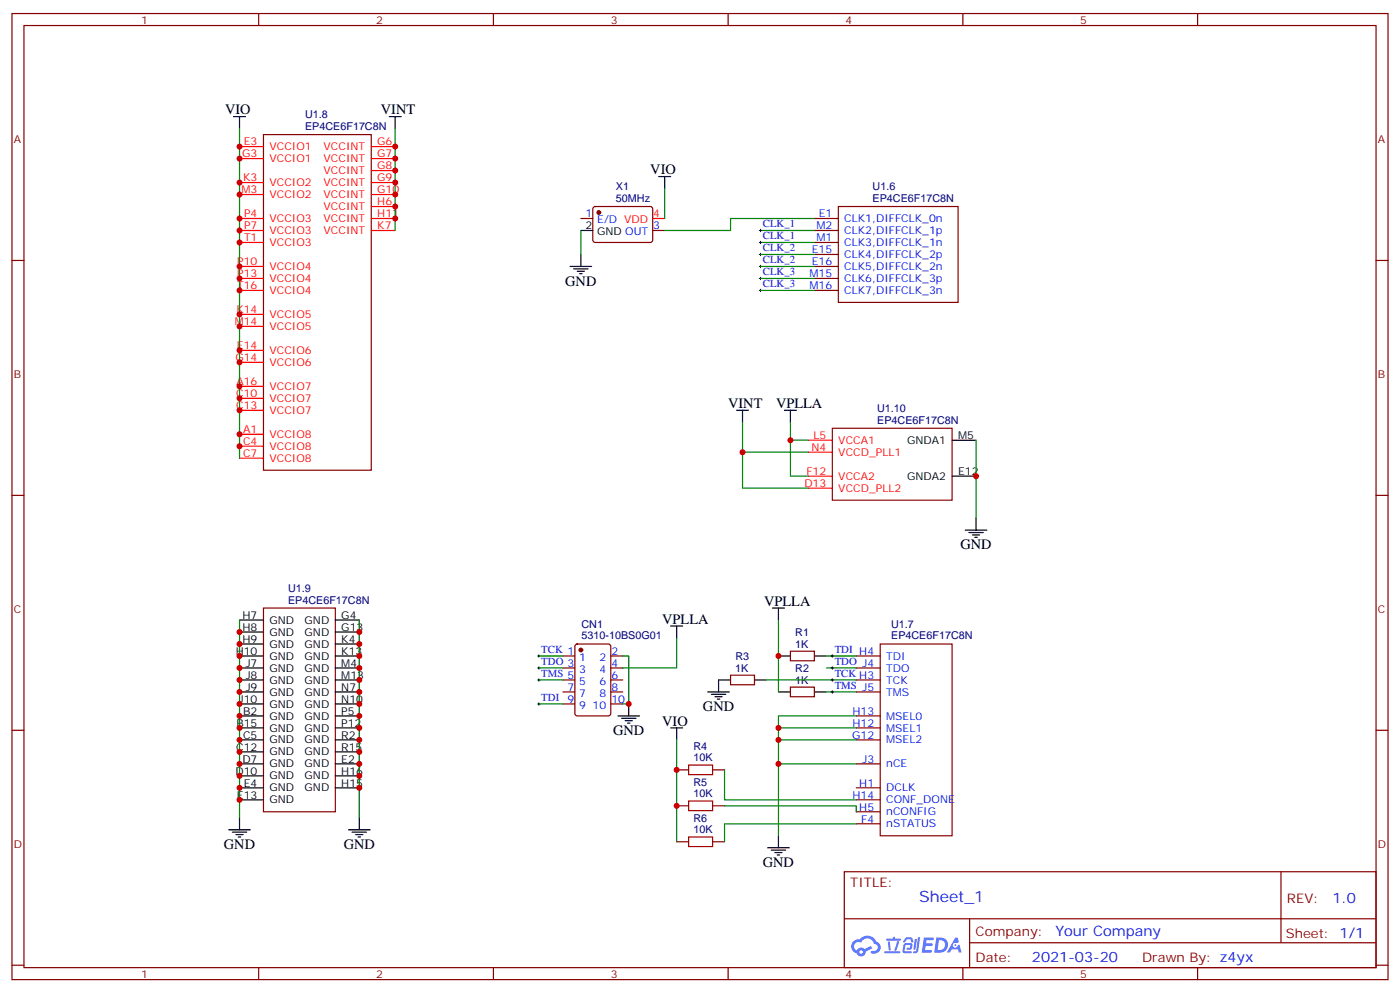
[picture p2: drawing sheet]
<svg xmlns="http://www.w3.org/2000/svg" width="412mm" height="293mm" viewBox="0 0 412 293" stroke-linecap="round" stroke-linejoin="round" font-family="sans-serif">
<g fill="none" stroke="#870000" stroke-width=".35">
<path d="M3.5 4h405.4v284.3h-405.4zM7.1 7.5h398.2v277.3h-398.2zM76.2 4v3.5M145.3 4v3.5M214.5 4v3.5M283.6 4v3.5M352.8 4v3.5M3.5 76.7h3.6M405.3 76.7h3.6M3.5 145.8h3.6M405.3 145.8h3.6M3.5 214.9h3.6"/>
<path d="M405.3 214.9h3.6M248.7 256.6h156.6v28.2h-156.6zM377.3 256.6v20.9M248.7 270.4h156.5M285.6 277.5h119.6M285.6 270.4v14.1M3.5 284.1h3.6M76.2 284.8v3.5M145.3 284.8v3.5M214.5 284.8v3.5M283.6 284.8v3.5M352.8 284.8v3.5"/>
<path d="M405.3 284.1h3.6"/>
</g>
<g fill="#5487ff">
<path d="M272.1 275.9h2.6l.3 .2-.1 .6h-2l-.1 .9h1.6l.4 .4-.4 .4h-1.7l-.2 1.2 1.8 .1 .3 .3-.2 .3-2.9 .1z"/>
<path d="M281.4 276h.7l.4 1.3-.7 .3a.74 .74 0 0 0-1.1 .3 .74 .74 0 0 0 .5 1.1 .74 .74 0 0 0 .9-.7l.5-.3 .7 2.3h-.9l-.2-.9h-1.9l-.5 .9h-.9z"/>
<path d="M269.5 276.4h.6l-.4 2.9a.31 .31 0 0 1-.3 .3 .31 .31 0 0 1-.3-.4z"/>
<path d="M270.4 275.9h.6l-.5 3.9a.89 .89 0 0 1-.7 .7 .89 .89 0 0 1-.9-.3l1-.4z"/>
<path d="M266.8 276.1l.6-.3 1.2 .2 .5 1.2-.6 .2-.4-1-1 .2a.95 .95 0 0 1-1 .8l-.1-.2z"/>
<path d="M266.4 277.7l1.8-.1a1.04 1.04 0 0 1 .6 1 1.04 1.04 0 0 1-.8 .9h-.7a.29 .29 0 0 1-.3-.3 .29 .29 0 0 1 .3-.2l.7-.1 .2-.8-1.4 .1-.4 1.7 1.9 .1a.29 .29 0 0 1 .3 .3 .29 .29 0 0 1-.3 .3l-2-.1-.4-.2 .2-2.1z"/>
<path d="M260.5 280h4.4a.3 .3 0 0 1 .3 .3 .3 .3 0 0 1-.3 .3h-4.3z"/>
<path d="M264.3 277h.6l-.5 1.7a1.02 1.02 0 0 1-.7 1.2l-.2-.3z"/>
<path d="M261.5 277.1h.6l.3 2.4-.3 .3-.3-.2z"/>
<path d="M261.1 276.3h1.9l.2-.6h.5l-.1 .6h1.5a.29 .29 0 0 1 .3 .3 .29 .29 0 0 1-.3 .2h-3.9z"/>
<path d="M275.8 275.9l-.6 4.5h1.4a2.27 2.27 0 0 0 2.7-2.3 2.27 2.27 0 0 0-2.7-2.2zM276.6 276.7a1.5 1.5 0 0 1 1.8 1.5 1.5 1.5 0 0 1-1.9 1.4h-.3z"/>
<path d="M251.4 277.1a2.09 2.09 0 0 0 1 3.5 1.37 1.37 0 0 0 1.5 .9 1.37 1.37 0 0 0 1.1-1.4l2-1-.5-.7-1.8 .9a1.4 1.4 0 0 0-2.3 .5 1.32 1.32 0 0 1-.6-1.9 1.32 1.32 0 0 1 1.9-.4 2.02 2.02 0 0 1 2-1.3 2.02 2.02 0 0 1 1.8 1.6 1.09 1.09 0 0 1 1.1 1.4 1.09 1.09 0 0 1-1.6 .7 .41 .41 0 0 0-.5 .3 .41 .41 0 0 0 .4 .5 1.89 1.89 0 0 0 2.4-1.2 1.89 1.89 0 0 0-1.2-2.4 2.98 2.98 0 0 0-5-.7l-1 .2zM253.2 280.2a.52 .52 0 0 1 1 0 .52 .52 0 0 1-1 0z"/>
<circle cx="281.4" cy="278.2" r=".28"/>
</g>
<g fill="none" stroke="#870000" stroke-width=".35">
<path d="M77.6 39.6h31.8v98.8h-31.8zM171.1 64.3h3.5M174.9 61l.4-.2h16.5l.5 .7-.1 9.4-.6 .5-16.5-.1-.5-.6v-9.2zM192.3 67.8h3.5M239.9 64.3h7M239.9 67.8h7M239.9 71.4h7M239.9 74.9h7M239.9 78.4h7M246.9 60.8h35.3v28.2h-35.3zM239.9 82h7M239.9 85.5h7"/>
<path d="M245.2 126h35.3v21.2h-35.3zM77.6 179h21.2v59.9h-21.2zM165.8 193.1h3.5M165.8 196.6h3.5M169.6 189.8l.4-.3h9.2l.7 .5v20l-.4 .7h-9.5l-.6-.4-.1-20zM179.9 193.1h3.5M179.9 196.6h3.5M215.2 198.7h7v2.8h-7zM232.8 191.7h7.1v2.8h-7.1zM252.2 193.1h7.1M252.2 196.6h7.1M259.3 189.5h21.2v56.5h-21.2z"/>
<path d="M165.8 200.1h3.5M165.8 203.7h3.5M165.8 207.2h3.5M179.9 200.1h3.5M179.9 203.7h3.5M179.9 207.2h3.5M232.8 202.2h7.1v2.9h-7.1zM252.2 200.1h7.1M252.2 203.7h7.1M252.2 210.7h7.1M252.2 214.2h7.1M252.2 217.8h7.1"/>
<path d="M199.3 226.6h3.5M199.3 237.2h3.5M209.9 226.6h3.5M209.9 237.2h3.5M252.2 224.8h7.1M252.2 231.9h7.1M252.2 235.4h7.1M252.2 238.9h7.1M199.3 247.8h3.5M209.9 247.8h3.5M252.2 242.5h7.1"/>
</g>
<g fill="none" stroke="#000" stroke-width=".35">
<path d="M68.8 34.3h3.5M70.6 34.3v3.6M114.7 34.3h3.5M116.4 34.3v3.6M194 52h3.6M195.8 52v3.5M167.9 78.4h6.4M169 79.1h4.2M170 79.8h2.2M171.1 67.8h3.5M171.1 74.9v3.5M170.7 80.5h.7"/>
<path d="M217 120.8h3.5M218.7 120.8v3.5M231.1 120.8h3.5M232.8 120.8v3.5M280.5 129.6h7M280.5 140.2h7M284.3 156h6.4M285.4 156.7h4.2M286.5 157.4h2.1M287.2 158.2h.7M287.5 152.5v3.5M227.5 179h3.6"/>
<path d="M229.3 179v3.5M70.6 182.5h7M70.6 186h7M70.6 189.5h7M70.6 193.1h7M70.6 196.6h7M98.8 182.5h7M98.8 186h7M98.8 189.5h7M98.8 193.1h7M98.8 196.6h7M197.6 184.3h3.5"/>
<path d="M199.3 184.3v3.5M229.3 193.1h3.5M239.9 193.1h3.5M70.6 200.1h7M70.6 203.7h7M70.6 207.2h7M70.6 210.7h7M70.6 214.2h7M70.6 217.8h7M98.8 200.1h7M98.8 203.7h7M98.8 207.2h7"/>
<path d="M98.8 210.7h7M98.8 214.2h7M98.8 217.8h7M182 210.7h6.4M183.1 211.4h4.2M184.1 212.1h2.2M184.9 212.8h.7M185.2 207.2v3.5M197.6 214.2h3.5M199.3 214.2v3.6M208.5 203.7h6.3M209.5 204.4h4.3"/>
<path d="M210.6 205.1h2.1M211.3 205.8h.7M215.2 200.1h-3.5v3.6M222.2 200.1h3.6M229.3 203.7h3.5M239.9 203.7h3.5M70.6 221.3h7M70.6 224.8h7M70.6 228.4h7M70.6 231.9h7M70.6 235.4h7M98.8 221.3h7"/>
<path d="M98.8 224.8h7M98.8 228.4h7M98.8 231.9h7M67.4 244.2h6.3M68.4 244.9h4.3M69.5 245.6h2.1M70.2 246.3h.7M70.6 240.7v3.5M102.7 244.2h6.3M103.7 244.9h4.2M104.8 245.6h2.1M105.5 246.3h.7"/>
<path d="M105.8 240.7v3.5M226.1 249.5h6.4M227.2 250.2h4.2M228.2 250.9h2.2M229 251.6h.7M229.3 246v3.5"/>
</g>
<g fill="none" stroke="#f00" stroke-width=".35">
<path d="M70.6 43.1h7M70.6 46.7h7M70.6 53.7h7M70.6 57.3h7M109.4 43.1h7M109.4 46.7h7M109.4 50.2h7M109.4 53.7h7M109.4 57.3h7M70.6 64.3h7M70.6 67.8h7M70.6 71.4h7"/>
<path d="M70.6 78.4h7M109.4 60.8h7M109.4 64.3h7M109.4 67.8h7M192.3 64.3h3.5M70.6 82h7M70.6 85.5h7M70.6 92.5h7M70.6 96.1h7M70.6 103.1h7M70.6 106.6h7M70.6 113.7h7"/>
<path d="M70.6 117.2h7M70.6 120.8h7M70.6 127.8h7M70.6 131.3h7M70.6 134.9h7M238.1 129.6h7.1M238.1 133.1h7.1M238.1 140.2h7.1M238.1 143.7h7.1"/>
</g>
<g fill="none" stroke="#008700" stroke-width=".35">
<path d="M70.6 37.9v97M116.4 37.9v29.9M195.8 55.5v8.8M171.1 67.8v7.1M224 74.9h15.9M224 78.4h15.9M224 71.4h15.9M224 67.8h15.9M239.9 64.3h-24.7v3.5h-19.4M224 82h15.9M224 85.5h15.9M218.7 124.3v8.8h19.4"/>
<path d="M218.7 133.1v10.6h19.4M232.8 124.3v5.3h5.3M232.8 129.6v10.6h5.3M287.5 129.6v22.9M70.6 182.5v58.2M105.8 182.5v58.2M158.7 193.1h7.1M158.7 196.6h7.1M183.4 193.1h1.8v14.1h-1.8M199.3 187.8v8.8h-15.9M229.3 182.5v21.2M243.4 193.1h8.8"/>
<path d="M243.4 196.6h8.8M158.7 200.1h7.1M158.7 207.2h7.1M199.3 217.8v30M225.8 200.1h26.4M229.3 214.2h22.9M229.3 217.8h22.9M243.4 203.7h8.8M252.2 210.7h-22.9v35.3M213.4 226.6v8.8h38.8M213.4 237.2h38.8v1.7M229.3 224.8h22.9"/>
<path d="M252.2 242.5h-38.8v5.3"/>
</g>
<g fill="none" stroke="#000" stroke-width=".29">
<path d="M223.7 74.9h.7M223.7 78.4h.7M223.7 71.4h.7M223.7 67.8h.7M224 67.5v.7M224 71v.7M224 74.5v.7M224 78.1v.7M223.7 82h.7M223.7 85.5h.7M224 81.6v.7M224 85.1v.7"/>
<path d="M158.4 193.1h.7M158.4 196.6h.7M158.7 192.7v.7M158.7 196.3v.7M158.7 199.8v.7M244.8 193.1h.7M244.8 196.6h.7M245.2 192.7v.7M245.2 196.3v.7M245.2 199.8v.7M158.4 200.1h.7M158.4 207.2h.7"/>
<path d="M158.7 206.8v.7M244.8 200.1h.7M244.8 203.7h.7M245.2 203.3v.7"/>
</g>
<path d="M202.8 225.2h7.1v2.8h-7.1zM202.8 235.8h7.1v2.8h-7.1zM202.8 246.3h7.1v2.9h-7.1z" fill="none" stroke="#a10000" stroke-width=".35"/>
<g fill="#870000" stroke="#870000" stroke-width=".35">
<circle cx="171.1" cy="191.3" r=".53"/>
<circle cx="176.4" cy="62.5" r=".53"/>
</g>
<g fill="#c00">
<circle cx="70.6" cy="43.1" r=".88"/>
<circle cx="70.6" cy="46.7" r=".88"/>
<circle cx="70.6" cy="53.7" r=".88"/>
<circle cx="70.6" cy="57.3" r=".88"/>
<circle cx="70.6" cy="64.3" r=".88"/>
<circle cx="70.6" cy="67.8" r=".88"/>
<circle cx="70.6" cy="71.4" r=".88"/>
<circle cx="70.6" cy="78.4" r=".88"/>
<circle cx="70.6" cy="82" r=".88"/>
<circle cx="70.6" cy="85.5" r=".88"/>
<circle cx="70.6" cy="92.5" r=".88"/>
<circle cx="70.6" cy="96.1" r=".88"/>
<circle cx="70.6" cy="103.1" r=".88"/>
<circle cx="70.6" cy="106.6" r=".88"/>
<circle cx="70.6" cy="113.7" r=".88"/>
<circle cx="70.6" cy="117.2" r=".88"/>
<circle cx="70.6" cy="120.8" r=".88"/>
<circle cx="70.6" cy="127.8" r=".88"/>
<circle cx="70.6" cy="131.3" r=".88"/>
<circle cx="116.4" cy="43.1" r=".88"/>
<circle cx="116.4" cy="46.7" r=".88"/>
<circle cx="116.4" cy="50.2" r=".88"/>
<circle cx="116.4" cy="53.7" r=".88"/>
<circle cx="116.4" cy="57.3" r=".88"/>
<circle cx="116.4" cy="60.8" r=".88"/>
<circle cx="116.4" cy="64.3" r=".88"/>
<circle cx="70.6" cy="186" r=".88"/>
<circle cx="70.6" cy="189.5" r=".88"/>
<circle cx="70.6" cy="193.1" r=".88"/>
<circle cx="70.6" cy="196.6" r=".88"/>
<circle cx="70.6" cy="200.1" r=".88"/>
<circle cx="70.6" cy="203.7" r=".88"/>
<circle cx="70.6" cy="207.2" r=".88"/>
<circle cx="70.6" cy="210.7" r=".88"/>
<circle cx="70.6" cy="214.2" r=".88"/>
<circle cx="70.6" cy="217.8" r=".88"/>
<circle cx="70.6" cy="221.3" r=".88"/>
<circle cx="70.6" cy="224.8" r=".88"/>
<circle cx="70.6" cy="228.4" r=".88"/>
<circle cx="70.6" cy="231.9" r=".88"/>
<circle cx="70.6" cy="235.4" r=".88"/>
<circle cx="105.8" cy="186" r=".88"/>
<circle cx="105.8" cy="189.5" r=".88"/>
<circle cx="105.8" cy="193.1" r=".88"/>
<circle cx="105.8" cy="196.6" r=".88"/>
<circle cx="105.8" cy="200.1" r=".88"/>
<circle cx="105.8" cy="203.7" r=".88"/>
<circle cx="105.8" cy="207.2" r=".88"/>
<circle cx="105.8" cy="210.7" r=".88"/>
<circle cx="105.8" cy="214.2" r=".88"/>
<circle cx="105.8" cy="217.8" r=".88"/>
<circle cx="105.8" cy="221.3" r=".88"/>
<circle cx="105.8" cy="224.8" r=".88"/>
<circle cx="105.8" cy="228.4" r=".88"/>
<circle cx="105.8" cy="231.9" r=".88"/>
<circle cx="287.5" cy="140.2" r=".88"/>
<circle cx="218.7" cy="133.1" r=".88"/>
<circle cx="232.8" cy="129.6" r=".88"/>
<circle cx="229.3" cy="193.1" r=".88"/>
<circle cx="229.3" cy="214.2" r=".88"/>
<circle cx="229.3" cy="217.8" r=".88"/>
<circle cx="229.3" cy="224.8" r=".88"/>
<circle cx="199.3" cy="226.6" r=".88"/>
<circle cx="199.3" cy="237.2" r=".88"/>
<circle cx="185.2" cy="207.2" r=".88"/>
</g>
<text font-size="4.6" fill="#00f" x="270.8" y="265.6">Sheet_1</text>
<g font-size="4.2">
<text x="66.3" y="33.6">VIO</text>
<text x="112.2" y="33.6">VINT</text>
<text x="191.6" y="51.3">VIO</text>
<text x="166.5" y="84.1">GND</text>
<text x="214.5" y="120.1">VINT</text>
<text x="228.6" y="120.1">VPLLA</text>
<text x="282.9" y="161.7">GND</text>
<text x="225.1" y="178.3">VPLLA</text>
<text x="195.1" y="183.6">VPLLA</text>
<text x="207.1" y="209.3">GND</text>
<text x="195.1" y="213.5">VIO</text>
<text x="180.6" y="216.4">GND</text>
<text x="66" y="249.9">GND</text>
<text x="101.2" y="249.9">GND</text>
<text x="224.7" y="255.2">GND</text>
</g>
<g font-size="4.2" fill="#00f">
<text x="392.5" y="265.8">1.0</text>
<text x="310.9" y="275.4">Your Company</text>
<text x="304" y="283.2">2021-03-20</text>
</g>
<g font-size="3.9" fill="#800">
<text x="250.5" y="261.2">TITLE:</text>
<text x="379.1" y="265.8">REV:</text>
<text x="287.4" y="275.4">Company:</text>
<text x="378.7" y="276">Sheet: 1/1</text>
<text x="287.4" y="283">Date:</text>
<text x="336.4" y="283.1">Drawn By: z4yx</text>
</g>
<g font-size="3.2" fill="#800">
<text x="41.6" y="7">1</text>
<text x="110.8" y="7">2</text>
<text x="179.9" y="7">3</text>
<text x="249.1" y="7">4</text>
<text x="318.2" y="7">5</text>
<text x="4.1" y="42.1">A</text>
<text x="405.9" y="42.1">A</text>
<text x="4.1" y="111.2">B</text>
<text x="405.9" y="111.2">B</text>
<text x="4.1" y="180.4">C</text>
<text x="405.9" y="180.4">C</text>
<text x="4.1" y="249.5">D</text>
<text x="405.9" y="249.5">D</text>
<text x="41.6" y="287.8">1</text>
<text x="110.8" y="287.8">2</text>
<text x="179.9" y="287.8">3</text>
<text x="249.1" y="287.8">4</text>
<text x="318.2" y="287.8">5</text>
</g>
<g font-size="3.2" fill="#000080">
<text x="89.9" y="34.9">U1.8</text>
<text x="89.9" y="38.3">EP4CE6F17C8N</text>
<text x="181.4" y="59.4">50MHz</text>
<text x="181.4" y="56.1">X1</text>
<text x="257" y="59.5">EP4CE6F17C8N</text>
<text x="257" y="56">U1.6</text>
<text x="258.4" y="124.7">EP4CE6F17C8N</text>
<text x="258.4" y="121.3">U1.10</text>
<text x="84.9" y="177.6">EP4CE6F17C8N</text>
<text x="84.9" y="174.2">U1.9</text>
<text x="171.3" y="184.8">CN1</text>
<text x="262.5" y="184.8">U1.7</text>
<text x="171.3" y="188.2">5310-10BS0G01</text>
<text x="234.2" y="190.6">1K</text>
<text x="234.2" y="187.3">R1</text>
<text x="262.5" y="188.2">EP4CE6F17C8N</text>
<text x="216.6" y="197.7">1K</text>
<text x="216.6" y="194.3">R3</text>
<text x="234.2" y="197.9">R2</text>
<text x="234.2" y="201.2">1K</text>
<text x="204.3" y="220.8">R4</text>
<text x="204.3" y="224.1">10K</text>
<text x="204.3" y="231.4">R5</text>
<text x="204.3" y="234.7">10K</text>
<text x="204.3" y="245.3">10K</text>
<text x="204.3" y="242">R6</text>
</g>
<g font-size="3.2" fill="#f00">
<text x="71.4" y="46.3">G3</text>
<text x="71.8" y="42.8">E3</text>
<text x="79.4" y="44.2">VCCIO1</text>
<text x="79.4" y="47.7">VCCIO1</text>
<text x="95.3" y="44.2">VCCINT</text>
<text x="95.3" y="47.7">VCCINT</text>
<text x="111.1" y="42.8">G6</text>
<text x="111.1" y="46.3">G7</text>
<text x="71.6" y="53.4">K3</text>
<text x="95.3" y="51.3">VCCINT</text>
<text x="111.1" y="49.8">G8</text>
<text x="111.1" y="53.4">G9</text>
<text x="71.2" y="56.9">M3</text>
<text x="79.4" y="54.8">VCCIO2</text>
<text x="79.4" y="58.3">VCCIO2</text>
<text x="95.3" y="54.8">VCCINT</text>
<text x="95.3" y="58.3">VCCINT</text>
<text x="111.1" y="56.9">G10</text>
<text x="71.9" y="64">P4</text>
<text x="79.4" y="65.4">VCCIO3</text>
<text x="95.3" y="61.8">VCCINT</text>
<text x="95.3" y="65.4">VCCINT</text>
<text x="111.1" y="60.4">H6</text>
<text x="111.1" y="64">H11</text>
<text x="192.4" y="64">4</text>
<text x="71.9" y="71">T1</text>
<text x="71.9" y="67.5">P7</text>
<text x="79.4" y="68.9">VCCIO3</text>
<text x="95.3" y="68.9">VCCINT</text>
<text x="111.1" y="67.5">K7</text>
<text x="79.4" y="72.4">VCCIO3</text>
<text x="69.9" y="78.1">P10</text>
<text x="69.9" y="81.6">P13</text>
<text x="79.4" y="79.5">VCCIO4</text>
<text x="79.4" y="83">VCCIO4</text>
<text x="69.9" y="85.1">T16</text>
<text x="79.4" y="86.5">VCCIO4</text>
<text x="69.1" y="95.7">M14</text>
<text x="69.6" y="92.2">K14</text>
<text x="79.4" y="93.6">VCCIO5</text>
<text x="79.4" y="97.1">VCCIO5</text>
<text x="69.4" y="106.3">G14</text>
<text x="69.8" y="102.8">E14</text>
<text x="79.4" y="104.2">VCCIO6</text>
<text x="79.4" y="107.7">VCCIO6</text>
<text x="69.6" y="113.3">A16</text>
<text x="69.6" y="116.9">C10</text>
<text x="79.4" y="114.8">VCCIO7</text>
<text x="79.4" y="118.3">VCCIO7</text>
<text x="69.6" y="120.4">C13</text>
<text x="79.4" y="121.8">VCCIO7</text>
<text x="71.6" y="131">C4</text>
<text x="71.7" y="127.5">A1</text>
<text x="79.4" y="128.9">VCCIO8</text>
<text x="239.6" y="129.2">L5</text>
<text x="246.9" y="130.6">VCCA1</text>
<text x="71.6" y="134.5">C7</text>
<text x="79.4" y="132.4">VCCIO8</text>
<text x="79.4" y="135.9">VCCIO8</text>
<text x="239" y="132.8">N4</text>
<text x="246.9" y="134.2">VCCD_PLL1</text>
<text x="236.9" y="143.3">D13</text>
<text x="237.6" y="139.8">F12</text>
<text x="246.9" y="141.2">VCCA2</text>
<text x="246.9" y="144.7">VCCD_PLL2</text>
</g>
<g font-size="3.2" fill="#00f">
<text x="172.4" y="64">1</text>
<text x="175.9" y="65.7">E/D VDD</text>
<text x="241.2" y="64">E1</text>
<text x="248.7" y="65.4">CLK1,DIFFCLK_0n</text>
<text x="192.4" y="67.5">3</text>
<text x="224.7" y="70.5">CLK_1</text>
<text x="224.7" y="67">CLK_1</text>
<text x="240.5" y="67.5">M2</text>
<text x="240.5" y="71">M1</text>
<text x="248.7" y="68.9">CLK2,DIFFCLK_1p</text>
<text x="224.7" y="74">CLK_2</text>
<text x="224.7" y="77.5">CLK_2</text>
<text x="239.1" y="74.5">E15</text>
<text x="248.7" y="72.4">CLK3,DIFFCLK_1n</text>
<text x="248.7" y="76">CLK4,DIFFCLK_2p</text>
<text x="224.7" y="81.1">CLK_3</text>
<text x="238.5" y="81.6">M15</text>
<text x="239.1" y="78.1">E16</text>
<text x="248.7" y="79.5">CLK5,DIFFCLK_2n</text>
<text x="248.7" y="83">CLK6,DIFFCLK_3p</text>
<text x="224.7" y="84.6">CLK_3</text>
<text x="238.5" y="85.1">M16</text>
<text x="248.7" y="86.5">CLK7,DIFFCLK_3n</text>
<text x="159.5" y="192.2">TCK 1</text>
<text x="159.5" y="195.7">TDO 3</text>
<text x="170.6" y="194.5">1</text>
<text x="176.6" y="194.5">2</text>
<text x="180.1" y="196.3">4</text>
<text x="180.1" y="192.7">2</text>
<text x="245.9" y="192.2">TDI H4</text>
<text x="245.9" y="195.7">TDO J4</text>
<text x="261.1" y="194.1">TDI</text>
<text x="261.1" y="197.7">TDO</text>
<text x="159.5" y="199.2">TMS 5</text>
<text x="167.1" y="203.3">7</text>
<text x="170.6" y="198">3</text>
<text x="170.6" y="201.5">5</text>
<text x="176.6" y="201.5">6</text>
<text x="176.6" y="198">4</text>
<text x="180.1" y="203.3">8</text>
<text x="180.1" y="199.8">6</text>
<text x="245.9" y="199.2">TCK H3</text>
<text x="245.9" y="202.8">TMS J5</text>
<text x="261.1" y="201.2">TCK</text>
<text x="159.5" y="206.3">TDI</text>
<text x="167.1" y="206.8">9</text>
<text x="170.6" y="205.1">7</text>
<text x="170.6" y="208.6">9</text>
<text x="174.6" y="208.6">10</text>
<text x="176.6" y="205.1">8</text>
<text x="180.1" y="206.8">10</text>
<text x="261.1" y="204.7">TMS</text>
<text x="251.1" y="210.4">H13</text>
<text x="251.1" y="213.9">H12</text>
<text x="261.1" y="211.8">MSEL0</text>
<text x="261.1" y="215.3">MSEL1</text>
<text x="251" y="217.4">G12</text>
<text x="261.1" y="218.8">MSEL2</text>
<text x="254.1" y="224.5">J3</text>
<text x="261.1" y="225.9">nCE</text>
<text x="253.1" y="231.5">H1</text>
<text x="261.1" y="232.9">DCLK</text>
<text x="251.1" y="235.1">H14</text>
<text x="253.1" y="238.6">H5</text>
<text x="261.1" y="236.5">CONF_DONE</text>
<text x="261.1" y="240">nCONFIG</text>
<text x="253.7" y="242.1">F4</text>
<text x="261.1" y="243.5">nSTATUS</text>
</g>
<g font-size="3.2">
<text x="172.4" y="67.5">2</text>
<text x="175.9" y="69.3">GND OUT</text>
<text x="267.2" y="130.6">GNDA1</text>
<text x="282.2" y="129.2">M5</text>
<text x="267.2" y="141.2">GNDA2</text>
<text x="282.2" y="139.8">E12</text>
<text x="71.4" y="182.1">H7</text>
<text x="71.4" y="185.7">H8</text>
<text x="79.4" y="183.6">GND</text>
<text x="89.7" y="183.6">GND</text>
<text x="100.5" y="182.1">G4</text>
<text x="100.5" y="185.7">G13</text>
<text x="71.4" y="189.2">H9</text>
<text x="79.4" y="187.1">GND</text>
<text x="79.4" y="190.6">GND</text>
<text x="89.7" y="187.1">GND</text>
<text x="89.7" y="190.6">GND</text>
<text x="100.5" y="189.2">K4</text>
<text x="69.4" y="192.7">H10</text>
<text x="72.4" y="196.3">J7</text>
<text x="79.4" y="194.1">GND</text>
<text x="79.4" y="197.7">GND</text>
<text x="89.7" y="194.1">GND</text>
<text x="89.7" y="197.7">GND</text>
<text x="100.5" y="192.7">K13</text>
<text x="100.5" y="196.3">M4</text>
<text x="72.4" y="199.8">J8</text>
<text x="72.4" y="203.3">J9</text>
<text x="79.4" y="201.2">GND</text>
<text x="89.7" y="201.2">GND</text>
<text x="100.5" y="199.8">M13</text>
<text x="100.5" y="203.3">N7</text>
<text x="70.4" y="206.8">J10</text>
<text x="79.4" y="204.7">GND</text>
<text x="79.4" y="208.2">GND</text>
<text x="89.7" y="204.7">GND</text>
<text x="89.7" y="208.2">GND</text>
<text x="100.5" y="206.8">N10</text>
<text x="69.6" y="213.9">B15</text>
<text x="71.7" y="210.4">B2</text>
<text x="79.4" y="211.8">GND</text>
<text x="79.4" y="215.3">GND</text>
<text x="89.7" y="211.8">GND</text>
<text x="89.7" y="215.3">GND</text>
<text x="100.5" y="210.4">P5</text>
<text x="100.5" y="213.9">P12</text>
<text x="69.6" y="220.9">C12</text>
<text x="71.6" y="217.4">C5</text>
<text x="79.4" y="218.8">GND</text>
<text x="89.7" y="218.8">GND</text>
<text x="100.5" y="217.4">R2</text>
<text x="100.5" y="220.9">R15</text>
<text x="71.4" y="224.5">D7</text>
<text x="79.4" y="222.4">GND</text>
<text x="79.4" y="225.9">GND</text>
<text x="89.7" y="222.4">GND</text>
<text x="89.7" y="225.9">GND</text>
<text x="100.5" y="224.5">E2</text>
<text x="69.4" y="228">D10</text>
<text x="71.8" y="231.5">E4</text>
<text x="79.4" y="229.4">GND</text>
<text x="79.4" y="232.9">GND</text>
<text x="89.7" y="229.4">GND</text>
<text x="89.7" y="232.9">GND</text>
<text x="100.5" y="228">H16</text>
<text x="100.5" y="231.5">H15</text>
<text x="69.8" y="235.1">E13</text>
<text x="79.4" y="236.5">GND</text>
</g>
</svg>
